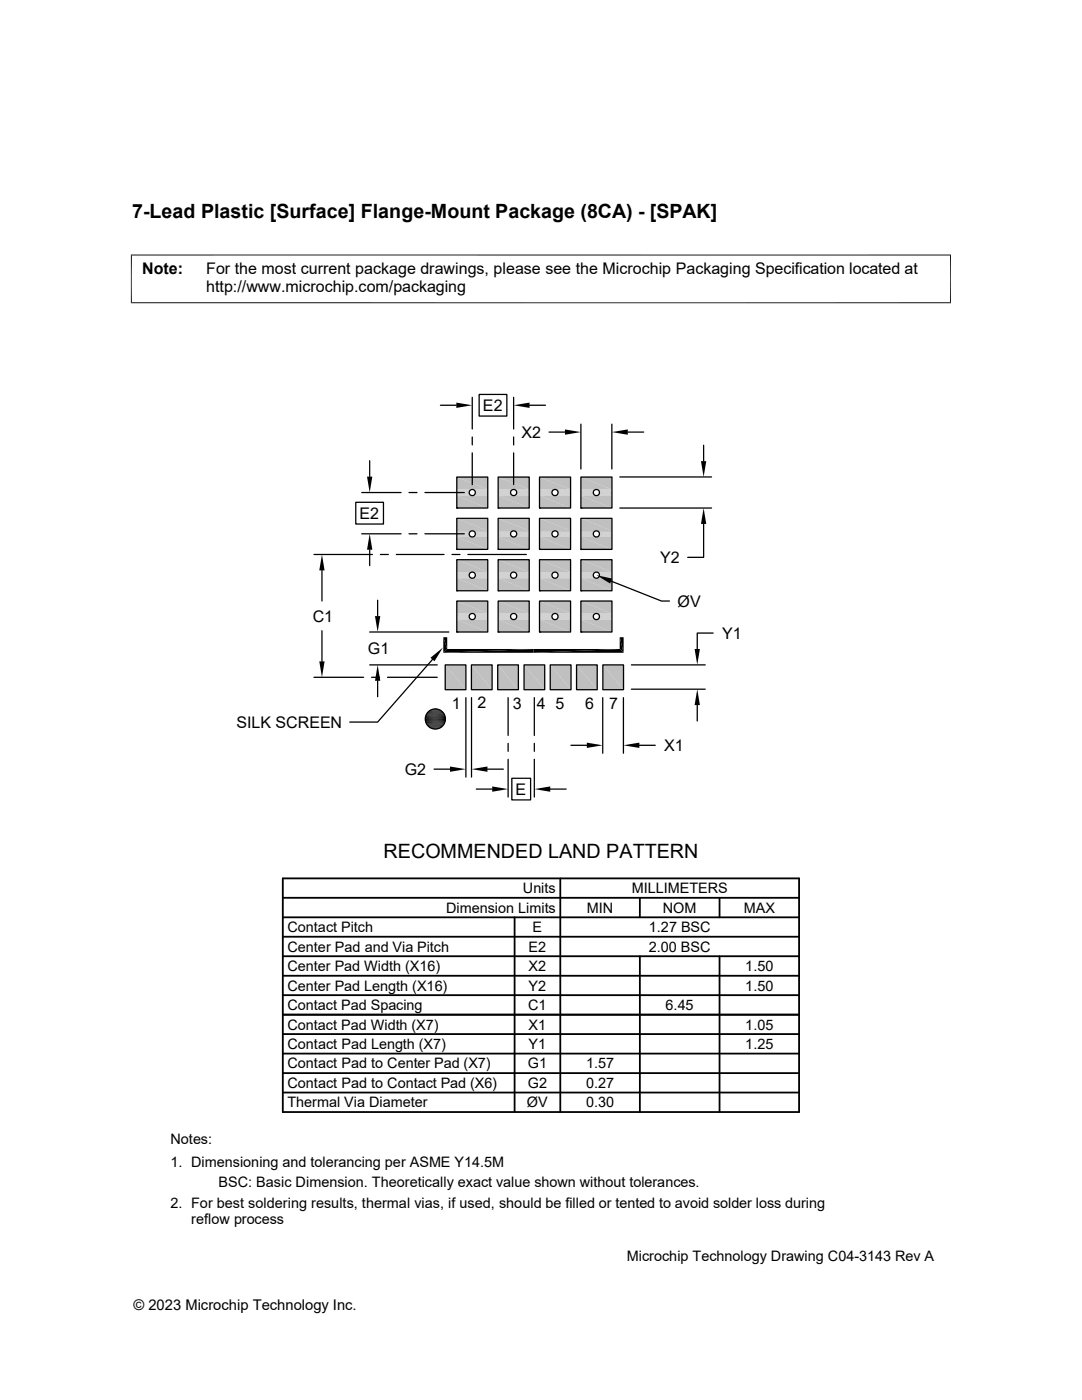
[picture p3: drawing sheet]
<svg xmlns="http://www.w3.org/2000/svg" width="216mm" height="279mm" viewBox="0 0 216 279" stroke-linecap="round" stroke-linejoin="round" font-family="sans-serif">
<g fill="#c0c0c0">
<path d="M115 132.7l4.2 4.9h-4.2z"/>
<path d="M115 132.7h4.2v4.9z"/>
<path d="M109.8 132.7l4.1 4.9h-4.1z"/>
<path d="M109.8 132.7h4.1v4.9z"/>
<path d="M104.6 132.7l4.1 4.9h-4.1z"/>
<path d="M104.6 132.7h4.1v4.9z"/>
<path d="M99.3 132.7l4.1 4.9h-4.1z"/>
<path d="M99.3 132.7h4.1v4.9z"/>
<path d="M94.1 132.7l4.1 4.9h-4.1z"/>
<path d="M94.1 132.7h4.1v4.9z"/>
<path d="M88.8 132.7l4.2 4.9h-4.2z"/>
<path d="M88.8 132.7h4.2v4.9z"/>
</g>
<path d="M88.8 132.7h4.2v4.9h-4.2zM94.1 132.7h4.1v4.9h-4.1zM99.3 132.7h4.1v4.9h-4.1zM104.6 132.7h4.1v4.9h-4.1zM109.8 132.7h4.1v4.9h-4.1zM115 132.7h4.2v4.9h-4.2z" fill="none" stroke="#000" stroke-width=".25"/>
<g fill="#c0c0c0">
<path d="M91.1 95.2l6.2 2.5h-6.2z"/>
<path d="M91.1 95.2h6.2v2.5z"/>
</g>
<g fill="none" stroke="#c0c0c0" stroke-width=".2">
<path d="M91.1 97.7h3.1M91.1 97.7h3M91.1 97.8h2.9M91.1 97.8h2.8M91.1 97.9h2.7M91.1 98h2.6M91.1 98.1h2.6M91.1 98.2h2.5M91.1 98.4h2.5M91.1 98.5h2.6M91.1 98.6h2.6M91.1 98.7h2.7"/>
<path d="M91.1 98.8h2.8M91.1 98.8h2.9M91.1 98.9h3M91.1 98.9h3.1M94.3 97.7h3M94.3 98.9h3M94.4 98.9h2.9M94.4 97.7h2.9M94.5 97.8h2.8M94.5 98.8h2.8M94.6 98.8h2.7M94.6 97.8h2.7"/>
<path d="M94.7 98.7h2.6M94.7 97.9h2.6M94.8 98.6h2.5M94.8 98h2.5M94.8 98.5h2.5M94.8 98.1h2.5M94.8 98.2h2.5M94.8 98.4h2.5"/>
</g>
<g fill="#c0c0c0">
<path d="M91.1 98.9l6.2 2.5h-6.2z"/>
<path d="M91.1 98.9h6.2v2.5z"/>
<path d="M120.3 132.7l4.1 4.9h-4.1z"/>
<path d="M120.3 132.7h4.1v4.9z"/>
<path d="M91.1 120l6.2 2.4h-6.2z"/>
<path d="M91.1 120h6.2v2.4z"/>
</g>
<g fill="none" stroke="#c0c0c0" stroke-width=".2">
<path d="M91.1 122.4h3.1M91.1 122.5h3M91.1 122.5h2.9M91.1 122.6h2.8M91.1 122.7h2.7M91.1 122.8h2.6M91.1 122.9h2.6M91.1 123h2.5M91.1 123.1h2.5M91.1 123.2h2.6M91.1 123.3h2.6M91.1 123.4h2.7"/>
<path d="M91.1 123.5h2.8M91.1 123.6h2.9M91.1 123.6h3M91.1 123.6h3.1M94.3 122.4h3M94.3 123.6h3M94.4 123.6h2.9M94.4 122.5h2.9M94.5 122.5h2.8M94.5 123.6h2.8M94.6 123.5h2.7M94.6 122.6h2.7"/>
<path d="M94.7 123.4h2.6M94.7 122.7h2.6M94.8 123.3h2.5M94.8 122.8h2.5M94.8 123.2h2.5M94.8 122.9h2.5M94.8 123h2.5M94.8 123.1h2.5"/>
</g>
<g fill="#c0c0c0">
<path d="M91.1 123.7l6.2 2.4h-6.2z"/>
<path d="M91.1 123.7h6.2v2.4z"/>
<path d="M99.4 120l6.2 2.4h-6.2z"/>
<path d="M99.4 120h6.2v2.4z"/>
</g>
<g fill="none" stroke="#c0c0c0" stroke-width=".2">
<path d="M99.4 122.4h3M99.4 122.5h2.9M99.4 122.5h2.8M99.4 122.6h2.7M99.4 122.7h2.6M99.4 122.8h2.6M99.4 122.9h2.5M99.4 123h2.5M99.4 123.1h2.5M99.4 123.2h2.5M99.4 123.3h2.6M99.4 123.4h2.6"/>
<path d="M99.4 123.5h2.7M99.4 123.6h2.8M99.4 123.6h2.9M99.4 123.6h3M102.6 123.6h3M102.6 122.4h3M102.7 123.6h2.9M102.7 122.5h2.9M102.8 122.5h2.8M102.8 123.6h2.8M102.9 123.5h2.7M102.9 122.6h2.7"/>
<path d="M103 123.4h2.6M103 122.7h2.6M103 122.8h2.6M103 123.3h2.6M103.1 123.2h2.5M103.1 122.9h2.5M103.1 123.1h2.5M103.1 123h2.5"/>
</g>
<g fill="#c0c0c0">
<path d="M99.4 123.7l6.2 2.4h-6.2z"/>
<path d="M99.4 123.7h6.2v2.4z"/>
<path d="M107.7 120l6.2 2.4h-6.2z"/>
<path d="M107.7 120h6.2v2.4z"/>
</g>
<g fill="none" stroke="#c0c0c0" stroke-width=".2">
<path d="M107.7 122.4h3M107.7 122.5h2.9M107.7 122.5h2.8M107.7 122.6h2.7M107.7 122.7h2.6M107.7 122.8h2.5M107.7 122.9h2.5M107.7 123h2.5M107.7 123.1h2.5M107.7 123.2h2.5M107.7 123.3h2.5M107.7 123.4h2.6"/>
<path d="M107.7 123.5h2.7M107.7 123.6h2.8M107.7 123.6h2.9M107.7 123.6h3M110.8 123.6h3.1M110.8 122.4h3.1M110.9 122.5h3M110.9 123.6h3M111 123.6h2.9M111 122.5h2.9M111.1 123.5h2.8M111.1 122.6h2.8"/>
<path d="M111.2 122.7h2.7M111.2 123.4h2.7M111.3 123.3h2.6M111.3 122.8h2.6M111.3 123.2h2.6M111.3 122.9h2.6M111.4 123.1h2.5M111.4 123h2.5"/>
</g>
<g fill="#c0c0c0">
<path d="M107.7 123.7l6.2 2.4h-6.2z"/>
<path d="M107.7 123.7h6.2v2.4z"/>
<path d="M115.9 120l6.2 2.4h-6.2z"/>
<path d="M115.9 120h6.2v2.4z"/>
</g>
<g fill="none" stroke="#c0c0c0" stroke-width=".2">
<path d="M115.9 122.4h3.1M115.9 122.5h2.9M115.9 122.5h2.8M115.9 122.6h2.7M115.9 122.7h2.7M115.9 122.8h2.6M115.9 122.9h2.5M115.9 123h2.5M115.9 123.1h2.5M115.9 123.2h2.5M115.9 123.3h2.6M115.9 123.4h2.7"/>
<path d="M115.9 123.5h2.7M115.9 123.6h2.8M115.9 123.6h2.9M115.9 123.6h3.1M119.1 123.6h3M119.1 122.4h3M119.2 122.5h2.9M119.2 123.6h2.9M119.3 123.6h2.8M119.3 122.5h2.8M119.4 122.6h2.7M119.4 123.5h2.7"/>
<path d="M119.5 123.4h2.6M119.5 122.7h2.6M119.5 123.3h2.6M119.5 122.8h2.6M119.6 123.2h2.5M119.6 122.9h2.5M119.6 123.1h2.5M119.6 123h2.5"/>
</g>
<g fill="#c0c0c0">
<path d="M115.9 123.7l6.2 2.4h-6.2z"/>
<path d="M115.9 123.7h6.2v2.4z"/>
<path d="M115.9 111.7l6.2 2.5h-6.2z"/>
<path d="M115.9 111.7h6.2v2.5z"/>
</g>
<g fill="none" stroke="#c0c0c0" stroke-width=".2">
<path d="M115.9 114.2h3.1M115.9 114.2h2.9M115.9 114.3h2.8M115.9 114.3h2.7M115.9 114.4h2.7M115.9 114.5h2.6M115.9 114.6h2.5M115.9 114.7h2.5M115.9 114.9h2.5M115.9 115h2.5M115.9 115.1h2.6M115.9 115.2h2.7"/>
<path d="M115.9 115.3h2.7M115.9 115.3h2.8M115.9 115.4h3.1M119.1 114.2h3M119.2 114.2h2.9M119.3 115.3h2.8M119.3 114.3h2.8M119.4 114.3h2.7M119.4 115.3h2.7M119.5 115.2h2.6M119.5 114.4h2.6M119.5 115.1h2.6"/>
<path d="M119.5 114.5h2.6M119.6 115h2.5M119.6 114.6h2.5M119.6 114.9h2.5M119.6 114.7h2.5M122.1 115.4h-3"/>
</g>
<g fill="#c0c0c0">
<path d="M115.9 115.4l6.2 2.5h-6.2z"/>
<path d="M115.9 115.4h6.2v2.5z"/>
<path d="M107.7 111.7l6.2 2.5h-6.2z"/>
<path d="M107.7 111.7h6.2v2.5z"/>
</g>
<g fill="none" stroke="#c0c0c0" stroke-width=".2">
<path d="M107.7 114.2h3M107.7 114.2h2.9M107.7 114.3h2.8M107.7 114.3h2.7M107.7 114.4h2.6M107.7 114.5h2.5M107.7 114.6h2.5M107.7 114.7h2.5M107.7 114.9h2.5M107.7 115h2.5M107.7 115.1h2.5M107.7 115.2h2.6"/>
<path d="M107.7 115.3h2.7M107.7 115.3h2.8M107.7 115.4h3M110.8 114.2h3.1M110.9 114.2h3M111 115.3h2.9M111 114.3h2.9M111.1 115.3h2.8M111.1 114.3h2.8M111.2 114.4h2.7M111.2 115.2h2.7M111.3 115.1h2.6"/>
<path d="M111.3 114.5h2.6M111.3 115h2.6M111.3 114.6h2.6M111.4 114.9h2.5M111.4 114.7h2.5M113.9 115.4h-3.1"/>
</g>
<g fill="#c0c0c0">
<path d="M107.7 115.4l6.2 2.5h-6.2z"/>
<path d="M107.7 115.4h6.2v2.5z"/>
<path d="M99.4 111.7l6.2 2.5h-6.2z"/>
<path d="M99.4 111.7h6.2v2.5z"/>
</g>
<g fill="none" stroke="#c0c0c0" stroke-width=".2">
<path d="M99.4 114.2h3M99.4 114.2h2.9M99.4 114.3h2.8M99.4 114.3h2.7M99.4 114.4h2.6M99.4 114.5h2.6M99.4 114.6h2.5M99.4 114.7h2.5M99.4 114.9h2.5M99.4 115h2.5M99.4 115.1h2.6M99.4 115.2h2.6"/>
<path d="M99.4 115.3h2.7M99.4 115.3h2.8M99.4 115.4h3M102.6 115.4h3M102.6 114.2h3M102.7 114.2h2.9M102.8 114.3h2.8M102.8 115.3h2.8M102.9 115.3h2.7M102.9 114.3h2.7M103 115.2h2.6M103 114.4h2.6"/>
<path d="M103 114.5h2.6M103 115.1h2.6M103.1 115h2.5M103.1 114.6h2.5M103.1 114.9h2.5M103.1 114.7h2.5"/>
</g>
<g fill="#c0c0c0">
<path d="M99.4 115.4l6.2 2.5h-6.2z"/>
<path d="M99.4 115.4h6.2v2.5z"/>
<path d="M91.1 111.7l6.2 2.5h-6.2z"/>
<path d="M91.1 111.7h6.2v2.5z"/>
</g>
<g fill="none" stroke="#c0c0c0" stroke-width=".2">
<path d="M91.1 114.2h3.1M91.1 114.2h3M91.1 114.3h2.9M91.1 114.3h2.8M91.1 114.4h2.7M91.1 114.5h2.6M91.1 114.6h2.6M91.1 114.7h2.5M91.1 114.9h2.5M91.1 115h2.6M91.1 115.1h2.6M91.1 115.2h2.7"/>
<path d="M91.1 115.3h2.8M91.1 115.3h2.9M91.1 115.4h3.1M94.3 114.2h3M94.3 115.4h3M94.4 114.2h2.9M94.5 114.3h2.8M94.5 115.3h2.8M94.6 115.3h2.7M94.6 114.3h2.7M94.7 115.2h2.6M94.7 114.4h2.6"/>
<path d="M94.8 115.1h2.5M94.8 114.5h2.5M94.8 115h2.5M94.8 114.6h2.5M94.8 114.7h2.5M94.8 114.9h2.5"/>
</g>
<g fill="#c0c0c0">
<path d="M91.1 115.4l6.2 2.5h-6.2z"/>
<path d="M91.1 115.4h6.2v2.5z"/>
<path d="M91.1 103.4l6.2 2.5h-6.2z"/>
<path d="M91.1 103.4h6.2v2.5z"/>
</g>
<g fill="none" stroke="#c0c0c0" stroke-width=".2">
<path d="M91.1 106h2.9M91.1 106.1h2.8M91.1 106.2h2.7M91.1 106.3h2.6M91.1 106.4h2.6M91.1 106.5h2.5M91.1 106.6h2.5M91.1 106.7h2.6M91.1 106.8h2.6M91.1 106.9h2.7M91.1 107h2.8M91.1 107.1h2.9"/>
<path d="M91.1 107.1h3M91.1 107.2h3.1M94.2 105.9l-3.1 .1M94.3 105.9l3 .1M94.3 107.2h3M94.4 107.1h2.9M94.5 106h2.8M94.5 107.1h2.8M94.6 107h2.7M94.6 106.1h2.7M94.7 106.9h2.6M94.7 106.2h2.6"/>
<path d="M94.8 106.8h2.5M94.8 106.3h2.5M94.8 106.7h2.5M94.8 106.4h2.5M94.8 106.5h2.5M94.8 106.6h2.5"/>
</g>
<g fill="#c0c0c0">
<path d="M91.1 107.2l6.2 2.4h-6.2z"/>
<path d="M91.1 107.2h6.2v2.4z"/>
<path d="M99.4 103.4l6.2 2.5h-6.2z"/>
<path d="M99.4 103.4h6.2v2.5z"/>
</g>
<g fill="none" stroke="#c0c0c0" stroke-width=".2">
<path d="M99.4 106h2.8M99.4 106.1h2.7M99.4 106.2h2.6M99.4 106.3h2.6M99.4 106.4h2.5M99.4 106.5h2.5M99.4 106.6h2.5M99.4 106.7h2.5M99.4 106.8h2.6M99.4 106.9h2.6M99.4 107h2.7M99.4 107.1h2.8"/>
<path d="M99.4 107.1h2.9M99.4 107.2h3M102.4 105.9l-3 .1M102.6 107.2h3M102.6 105.9h3M102.7 107.1h2.9M102.8 106h2.8M102.8 107.1h2.8M102.9 107h2.7M102.9 106.1h2.7M103 106.9h2.6M103 106.2h2.6"/>
<path d="M103 106.3h2.6M103 106.8h2.6M103.1 106.7h2.5M103.1 106.4h2.5M103.1 106.6h2.5M103.1 106.5h2.5"/>
</g>
<g fill="#c0c0c0">
<path d="M99.4 107.2l6.2 2.4h-6.2z"/>
<path d="M99.4 107.2h6.2v2.4z"/>
<path d="M107.7 103.4l6.2 2.5h-6.2z"/>
<path d="M107.7 103.4h6.2v2.5z"/>
</g>
<g fill="none" stroke="#c0c0c0" stroke-width=".2">
<path d="M107.7 106h2.8M107.7 106.1h2.7M107.7 106.2h2.6M107.7 106.3h2.5M107.7 106.4h2.5M107.7 106.5h2.5M107.7 106.6h2.5M107.7 106.7h2.5M107.7 106.8h2.5M107.7 106.9h2.6M107.7 107h2.7M107.7 107.1h2.8"/>
<path d="M107.7 107.1h2.9M107.7 107.2h3M110.7 105.9l-3 .1M110.8 107.2h3.1M110.8 105.9h3.1M110.9 107.1h3M111 107.1h2.9M111 106h2.9M111.1 107h2.8M111.1 106.1h2.8M111.2 106.2h2.7M111.2 106.9h2.7"/>
<path d="M111.3 106.8h2.6M111.3 106.3h2.6M111.3 106.7h2.6M111.3 106.4h2.6M111.4 106.6h2.5M111.4 106.5h2.5"/>
</g>
<g fill="#c0c0c0">
<path d="M107.7 107.2l6.2 2.4h-6.2z"/>
<path d="M107.7 107.2h6.2v2.4z"/>
<path d="M115.9 103.4l6.2 2.5h-6.2z"/>
<path d="M115.9 103.4h6.2v2.5z"/>
</g>
<g fill="none" stroke="#c0c0c0" stroke-width=".2">
<path d="M115.9 106h2.8M115.9 106.1h2.7M115.9 106.2h2.7M115.9 106.3h2.6M115.9 106.4h2.5M115.9 106.5h2.5M115.9 106.6h2.5M115.9 106.7h2.5M115.9 106.8h2.6M115.9 106.9h2.7M115.9 107h2.7M115.9 107.1h2.8"/>
<path d="M115.9 107.1h2.9M115.9 107.2h3.1M119 105.9l-3.1 .1M119.1 107.2h3M119.1 105.9h3M119.2 107.1h2.9M119.3 107.1h2.8M119.3 106h2.8M119.4 106.1h2.7M119.4 107h2.7M119.5 106.9h2.6M119.5 106.2h2.6"/>
<path d="M119.5 106.8h2.6M119.5 106.3h2.6M119.6 106.7h2.5M119.6 106.4h2.5M119.6 106.6h2.5M119.6 106.5h2.5"/>
</g>
<g fill="#c0c0c0">
<path d="M115.9 107.2l6.2 2.4h-6.2z"/>
<path d="M115.9 107.2h6.2v2.4z"/>
<path d="M115.9 95.2l6.2 2.5h-6.2z"/>
<path d="M115.9 95.2h6.2v2.5z"/>
</g>
<g fill="none" stroke="#c0c0c0" stroke-width=".2">
<path d="M115.9 97.7h3.1M115.9 97.7h2.9M115.9 97.8h2.8M115.9 97.8h2.7M115.9 97.9h2.7M115.9 98h2.6M115.9 98.1h2.5M115.9 98.2h2.5M115.9 98.4h2.5M115.9 98.5h2.5M115.9 98.6h2.6M115.9 98.7h2.7"/>
<path d="M115.9 98.8h2.7M115.9 98.8h2.8M115.9 98.9h2.9M115.9 98.9h3.1M119.1 98.9h3M119.1 97.7h3M119.2 97.7h2.9M119.2 98.9h2.9M119.3 98.8h2.8M119.3 97.8h2.8M119.4 97.8h2.7M119.4 98.8h2.7"/>
<path d="M119.5 98.7h2.6M119.5 97.9h2.6M119.5 98.6h2.6M119.5 98h2.6M119.6 98.5h2.5M119.6 98.1h2.5M119.6 98.4h2.5M119.6 98.2h2.5"/>
</g>
<g fill="#c0c0c0">
<path d="M115.9 98.9l6.2 2.5h-6.2z"/>
<path d="M115.9 98.9h6.2v2.5z"/>
<path d="M107.7 95.2l6.2 2.5h-6.2z"/>
<path d="M107.7 95.2h6.2v2.5z"/>
</g>
<g fill="none" stroke="#c0c0c0" stroke-width=".2">
<path d="M107.7 97.7h3M107.7 97.7h2.9M107.7 97.8h2.8M107.7 97.8h2.7M107.7 97.9h2.6M107.7 98h2.5M107.7 98.1h2.5M107.7 98.2h2.5M107.7 98.4h2.5M107.7 98.5h2.5M107.7 98.6h2.5M107.7 98.7h2.6"/>
<path d="M107.7 98.8h2.7M107.7 98.8h2.8M107.7 98.9h2.9M107.7 98.9h3M110.8 98.9h3.1M110.8 97.7h3.1M110.9 97.7h3M110.9 98.9h3M111 98.8h2.9M111 97.8h2.9M111.1 98.8h2.8M111.1 97.8h2.8"/>
<path d="M111.2 97.9h2.7M111.2 98.7h2.7M111.3 98.6h2.6M111.3 98h2.6M111.3 98.5h2.6M111.3 98.1h2.6M111.4 98.4h2.5M111.4 98.2h2.5"/>
</g>
<g fill="#c0c0c0">
<path d="M107.7 98.9l6.2 2.5h-6.2z"/>
<path d="M107.7 98.9h6.2v2.5z"/>
<path d="M99.4 95.2l6.2 2.5h-6.2z"/>
<path d="M99.4 95.2h6.2v2.5z"/>
</g>
<g fill="none" stroke="#c0c0c0" stroke-width=".2">
<path d="M99.4 97.7h3M99.4 97.7h2.9M99.4 97.8h2.8M99.4 97.8h2.7M99.4 97.9h2.6M99.4 98h2.6M99.4 98.1h2.5M99.4 98.2h2.5M99.4 98.4h2.5M99.4 98.5h2.5M99.4 98.6h2.6M99.4 98.7h2.6"/>
<path d="M99.4 98.8h2.7M99.4 98.8h2.8M99.4 98.9h2.9M99.4 98.9h3M102.6 98.9h3M102.6 97.7h3M102.7 98.9h2.9M102.7 97.7h2.9M102.8 97.8h2.8M102.8 98.8h2.8M102.9 98.8h2.7M102.9 97.8h2.7"/>
<path d="M103 98.7h2.6M103 97.9h2.6M103 98h2.6M103 98.6h2.6M103.1 98.5h2.5M103.1 98.1h2.5M103.1 98.4h2.5M103.1 98.2h2.5"/>
</g>
<g fill="#c0c0c0">
<path d="M99.4 98.9l6.2 2.5h-6.2z"/>
<path d="M99.4 98.9h6.2v2.5z"/>
</g>
<g fill="none" stroke="#000" stroke-width=".25">
<path d="M94.2 79.3v6.3M95.6 78.7h5.5v4.3h-5.5zM102.5 79.3v6.3M72.2 98.3h7.8M73.8 91.9v3.2M81.6 98.3h1.6M84.8 98.3h7.8M87.9 80.9h3.2M91.1 95.2h6.2v6.2h-6.2zM94.2 87.2v1.6M94.2 90.4v6.3M99.4 95.2h6.2v6.2h-6.2z"/>
<path d="M102.5 87.2v1.6M102.5 90.4v6.3M105.7 80.9h3.1M107.7 95.2h6.2v6.2h-6.2zM109.6 86.2h3.1M115.9 95.2h6.2v6.2h-6.2zM115.9 84.6v9M122.1 84.6v9M123.7 95.2h18.3M125.3 86.2h3.1M140.4 88.9v3.1M62.7 110.7h11.6"/>
<path d="M64.2 113.8v6.2M71 100.2h5.5v4.4h-5.5zM72.2 106.5h7.8M73.8 109.7v3.2M75.4 119.8v3.2M75.9 110.7h1.6M79.1 110.7h9.5M81.6 106.5h1.6M84.8 106.5h7.8M90.2 110.7h1.6M91.1 111.7h6.2v6.2h-6.2zM91.1 117.9h.1"/>
<path d="M91.1 103.4h6.2v6.2h-6.2zM91.1 109.6h.1M91.1 101.4h.1M91.1 120h6.2v6.1h-6.2zM93.4 110.7h11.6M99.4 120h6.2v6.1h-6.2zM99.4 111.7h6.2v6.2h-6.2zM99.4 117.9h.1M99.4 103.4h6.2v6.2h-6.2zM99.4 109.6h.1M99.4 101.4h.1M107.7 120h6.2v6.1h-6.2z"/>
<path d="M107.7 111.7h6.2v6.2h-6.2zM107.7 117.9h.1M107.7 103.4h6.2v6.2h-6.2zM107.7 109.6h.1M107.7 101.4h.1M115.9 120h6.2v6.1h-6.2zM115.9 111.7h6.2v6.2h-6.2zM115.9 117.9h.1M115.9 103.4h6.2v6.2h-6.2zM115.9 109.6h.1M115.9 101.4h.1M121.9 116l10.1 4h1.6"/>
<path d="M123.7 101.4h18.3M140.4 104.6v6.6h-3.2M62.7 135.2h9.9M64.2 125.9v6.1M73.8 126.1h15.8M73.8 132.7h13.4M74.1 135.2h1.6M75.4 135.9v3.1M77.3 135.2h9.9M86.3 131.6l-10.9 12.5h-5.6M91.1 126.1h.1M93 139.2v15.9"/>
<path d="M94.1 139.2v15.9M99.4 126.1h.1M101.4 139.2v7.6M106.6 139.2v7.6M107.7 126.1h.1M115.9 126.1h.1M120.3 139.2v11.1M120.3 132.7h4.1v4.9h-4.1zM124.4 139.2v11.1M126 137.5h14.7M126 132.7h14.7M142.3 126.3h-3.2v3.2"/>
<path d="M86.6 153.5h3.2M95 157.5h3.2M97.3 153.5h3.1M101.4 148.4v1.5M101.4 151.5v7.6M102.1 155.3h3.8v4.3h-3.8zM106.6 148.4v1.5M106.6 151.5v7.6M109.8 157.5h3.2M113.9 148.7h3.2M127.6 148.7h3.1M139.1 140.7v3.2"/>
<circle cx="94.2" cy="98.3" r=".61"/>
<circle cx="102.5" cy="98.3" r=".61"/>
<circle cx="110.7" cy="98.3" r=".61"/>
<circle cx="119" cy="98.3" r=".61"/>
<circle cx="94.2" cy="114.8" r=".61"/>
<circle cx="94.2" cy="106.6" r=".61"/>
<circle cx="102.5" cy="114.8" r=".61"/>
<circle cx="102.5" cy="106.6" r=".61"/>
<circle cx="110.7" cy="114.8" r=".61"/>
<circle cx="110.7" cy="106.6" r=".61"/>
<circle cx="119" cy="114.8" r=".61"/>
<circle cx="119" cy="106.6" r=".61"/>
<circle cx="94.2" cy="123" r=".61"/>
<circle cx="102.5" cy="123" r=".61"/>
<circle cx="110.7" cy="123" r=".61"/>
<circle cx="119" cy="123" r=".61"/>
<circle cx="86.9" cy="143.5" r="2.01"/>
</g>
<g fill="none" stroke="#000" stroke-width=".36">
<path d="M56.4 179.2h103M56.4 175.3h103v46.6h-103zM111.8 175.3v46.6M127.7 179.2v3.9M143.6 179.2v3.9M56.4 183.1h103M56.4 194.7h103M56.4 190.8h103M56.4 198.6h103M56.4 186.9h103M102.7 183.1v38.8M127.7 190.8v31.1"/>
<path d="M143.6 190.8v31.1M56.4 202.5h103M56.4 206.4h103M56.4 218h103M56.4 210.3h103M56.4 214.2h103"/>
</g>
<g fill="#000">
<path d="M73.2 95.1h1.1l-.5 3.2zM91.1 80.3l3.1 .6-3.1 .5zM102.5 80.9l3.2-.6v1.1zM112.7 85.7l3.2 .5-3.2 .6zM122.1 86.2l3.2-.5v1.1zM139.9 92h1l-.5 3.2zM64.2 110.7l.6 3.1h-1.1zM73.8 106.5l.5 3.2h-1.1zM119 114.8l3.1 .7-.3 1zM140.4 101.4l.5 3.2h-1zM63.7 132h1.1l-.6 3.2zM75.4 132.7l.5 3.2h-1.1z"/>
<path d="M74.8 123h1.1l-.5 3.1zM85.9 131.3l2.5-2.1-1.7 2.8zM88.5 127.2l.7 2.3-.7 .8zM88.5 127.2h.7v2.3zM88.5 130.3l17.9-.8v.8zM88.5 130.3l.7-.8h17.2zM106.4 129.5h17.3l-17.3 .8zM106.4 130.3l17.3-.8 .7 .8zM123.7 127.2l.7 3.1-.7-.8zM123.7 127.2h.7v3.1zM138.6 129.5h1.1l-.6 3.2zM85.9 145.3l1.8 .1z"/>
<path d="M86 141.6l1.9 .1zM86 145.4h1.5zM86 145.4h1.7zM86 141.6h1.7zM86.2 141.6h1.5zM86.2 145.4l1.1 .1zM86.2 145.4h1.3zM86.2 141.6h1.3zM86.4 141.5l1.1 .1zM86.4 145.5h.7zM86.4 145.5h.9zM86.4 141.5h.9z"/>
<path d="M86.6 141.5h.7zM86.6 145.5h.5zM86.6 141.5h.5zM89.8 153l3.2 .5-3.2 .5zM94.1 153.5l3.2-.5v1zM98.2 157l3.2 .5-3.2 .5zM106.6 157.5l3.2-.5v1zM117.1 148.2l3.2 .5-3.2 .6zM124.4 148.7l3.2-.5v1.1zM139.1 137.5l.6 3.2h-1.1z"/>
</g>
<g fill="none" stroke="#000" stroke-width=".2">
<path d="M26.1 50.9h163.7M26.2 50.8v9.7M189.7 50.8v9.7M26.1 60.4h163.7M84.8 143.4h4.1M84.8 143.8h4.1M84.8 143.2h4.1M84.9 143h4M84.9 144h4M84.9 142.8h3.9M84.9 144.2h3.9M85 144.3h3.8"/>
<path d="M85 142.7h3.8M85.1 144.5h3.6M85.1 142.5h3.6M85.2 142.3h3.4M85.2 144.7h3.4M85.3 144.8h3.2M85.3 142.2h3.2M85.4 145h2.9M85.4 142h2.9M85.5 141.9h2.7M85.5 145.1h2.7M85.7 141.8h2.4"/>
<path d="M85.7 145.2h2.4M85.9 141.7h2M85.9 145.3h2"/>
</g>
<path d="M84.8 143.6h4.1" fill="none" stroke="#000" stroke-width=".21"/>
<g font-size="3.9">
<text x="26.4" y="43.5">7-Lead Plastic [Surface] Flange-Mount Package (8CA) - [SPAK]</text>
<text x="76.5" y="171.2">RECOMMENDED LAND PATTERN</text>
</g>
<g font-size="3.2">
<text x="28.4" y="54.7">Note:</text>
<text x="41.1" y="58.3">http://www.microchip.com/packaging</text>
<text x="41.1" y="54.7">For the most current package drawings, please see the Microchip Packaging Specification located at</text>
<text x="96.4" y="82">E2</text>
<text x="104" y="87.4">X2</text>
<text x="71.8" y="103.6">E2</text>
<text x="131.7" y="112.4">Y2</text>
<text x="62.4" y="124">C1</text>
<text x="135.2" y="121.1">ØV</text>
<text x="73.4" y="130.5">G1</text>
<text x="144.1" y="127.5">Y1</text>
<text x="90.1" y="141.5">1</text>
<text x="95.3" y="141.4">2</text>
<text x="102.3" y="141.5">3</text>
<text x="107.1" y="141.5">4 5</text>
<text x="116.8" y="141.5">6</text>
<text x="121.6" y="141.5">7</text>
<text x="47.2" y="145.2">SILK SCREEN</text>
<text x="132.5" y="149.9">X1</text>
<text x="80.8" y="154.6">G2</text>
<text x="102.9" y="158.6">E</text>
</g>
<g font-size="2.9">
<text x="104.3" y="178.3">Units</text>
<text x="126" y="178.3">MILLIMETERS</text>
<text x="89" y="182.2">Dimension Limits</text>
<text x="117.1" y="182.2">MIN</text>
<text x="132.3" y="182.2">NOM</text>
<text x="148.4" y="182.2">MAX</text>
<text x="57.3" y="189.9">Center Pad and Via Pitch</text>
<text x="57.3" y="186">Contact Pitch</text>
<text x="105.5" y="189.9">E2</text>
<text x="106.3" y="186">E</text>
<text x="129.5" y="189.9">2.00 BSC</text>
<text x="129.5" y="186">1.27 BSC</text>
<text x="57.3" y="193.8">Center Pad Width (X16)</text>
<text x="57.3" y="197.7">Center Pad Length (X16)</text>
<text x="105.5" y="197.7">Y2</text>
<text x="105.5" y="193.8">X2</text>
<text x="148.7" y="197.7">1.50</text>
<text x="148.7" y="193.8">1.50</text>
<text x="57.3" y="201.6">Contact Pad Spacing</text>
<text x="105.4" y="201.6">C1</text>
<text x="132.8" y="201.6">6.45</text>
<text x="57.3" y="209.4">Contact Pad Length (X7)</text>
<text x="57.3" y="205.5">Contact Pad Width (X7)</text>
<text x="105.5" y="209.4">Y1</text>
<text x="105.5" y="205.5">X1</text>
<text x="148.7" y="209.4">1.25</text>
<text x="148.7" y="205.5">1.05</text>
<text x="57.3" y="213.2">Contact Pad to Center Pad (X7)</text>
<text x="105.3" y="213.2">G1</text>
<text x="116.9" y="213.2">1.57</text>
<text x="57.3" y="217.1">Contact Pad to Contact Pad (X6)</text>
<text x="57.3" y="221">Thermal Via Diameter</text>
<text x="105.2" y="221">ØV</text>
<text x="105.3" y="217.1">G2</text>
<text x="116.9" y="217.1">0.27</text>
<text x="116.9" y="221">0.30</text>
<text x="34" y="228.3">Notes:</text>
<text x="34" y="232.9">1. Dimensioning and tolerancing per ASME Y14.5M</text>
<text x="43.6" y="237">BSC: Basic Dimension. Theoretically exact value shown without tolerances.</text>
<text x="34" y="241">2. For best soldering results, thermal vias, if used, should be filled or tented to avoid solder loss during</text>
<text x="38.1" y="244.3">reflow process</text>
<text x="125.1" y="251.7">Microchip Technology Drawing C04-3143 Rev A</text>
<text x="26.6" y="261.3">© 2023 Microchip Technology Inc.</text>
</g>
</svg>
